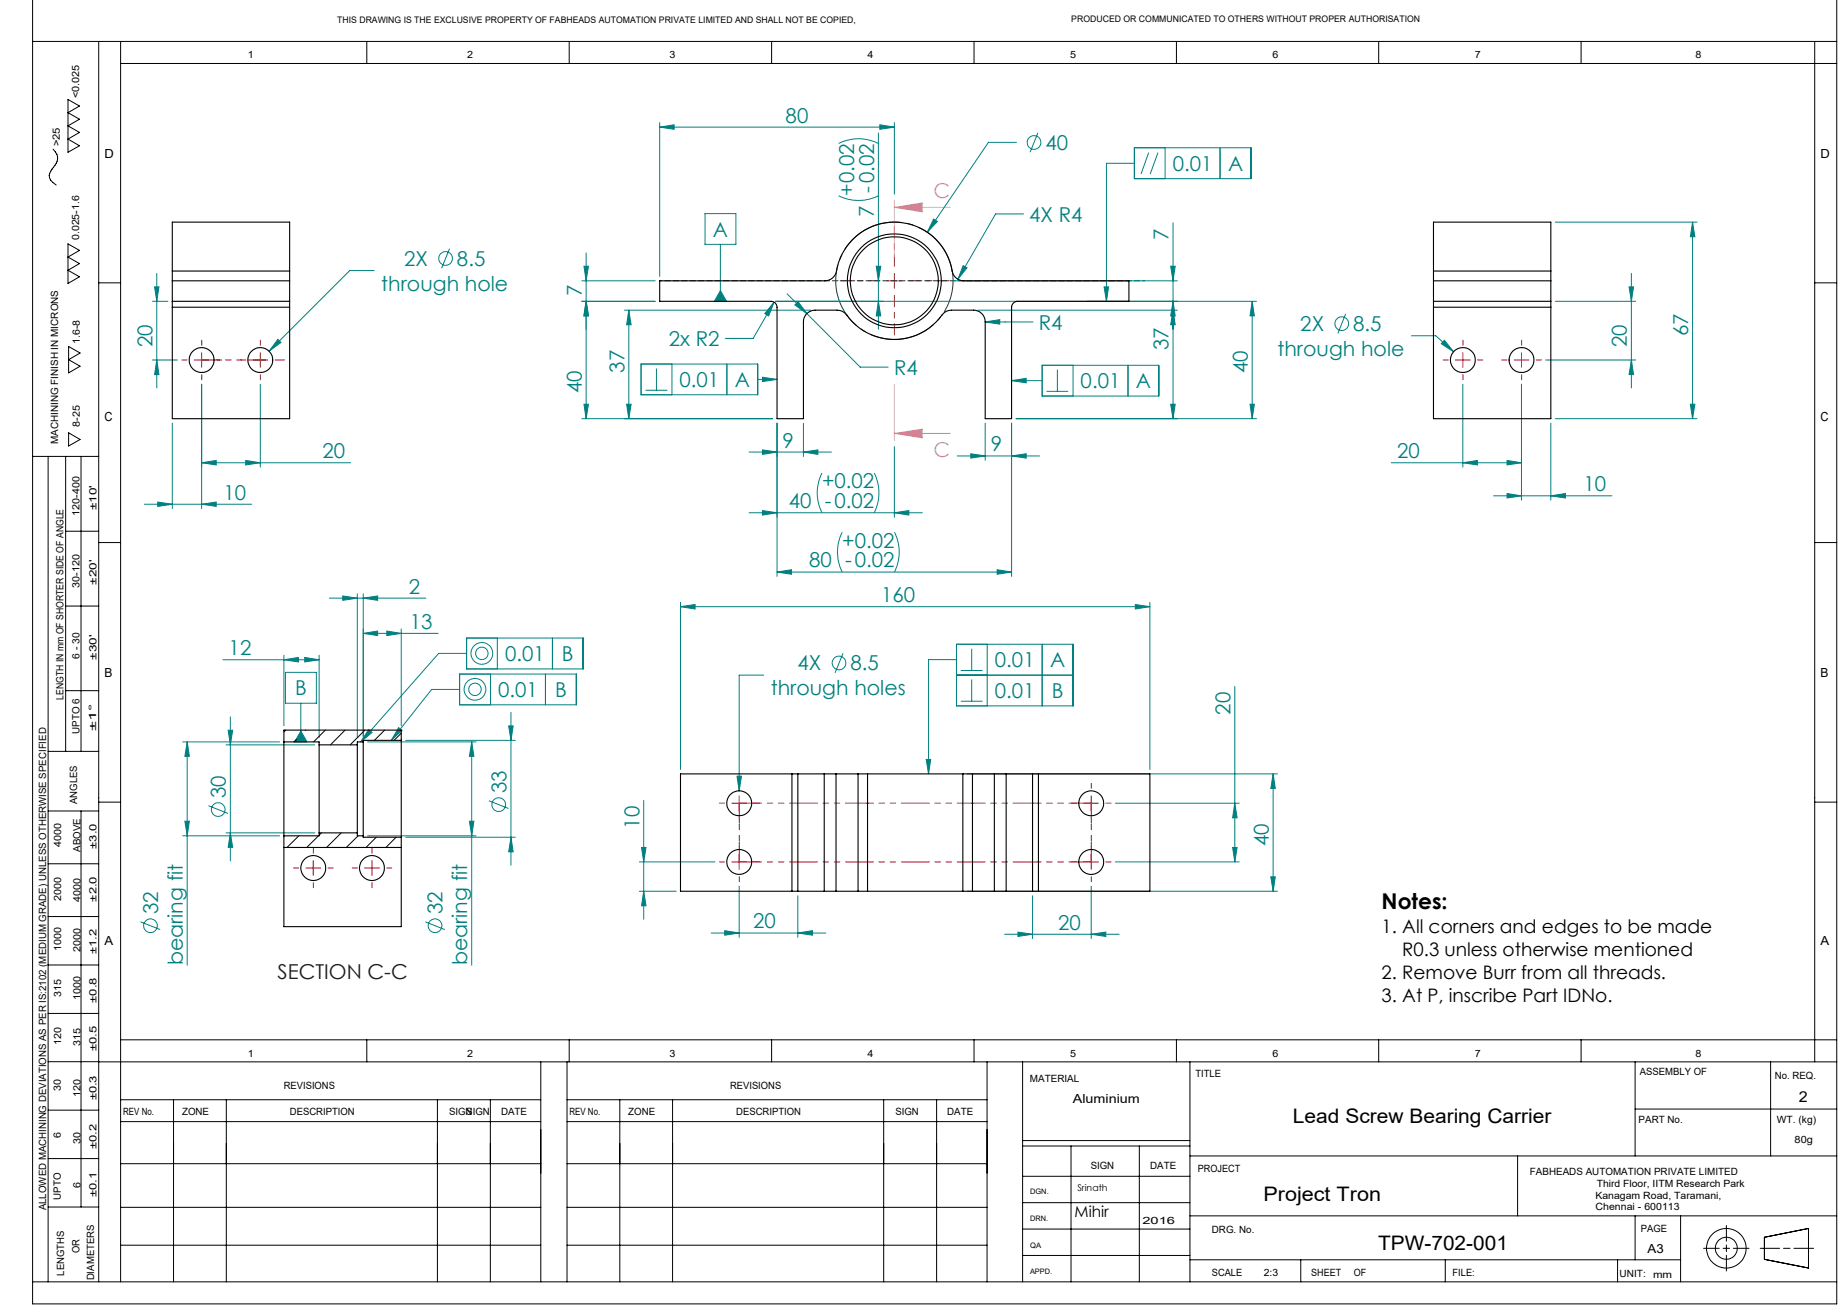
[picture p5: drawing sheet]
<svg xmlns="http://www.w3.org/2000/svg" width="420mm" height="297mm" viewBox="0 0 420 297" stroke-linecap="round" stroke-linejoin="round" font-family="sans-serif">
<g fill="none" stroke="#008080" stroke-width=".23">
<path d="M149.9 28.9l3.3-.5v1zM149.9 27.9v34.9M149.9 28.9h53.4M190.6 32.6a10.2 10.2 0 0 1 9 0M199.6 30.2v44.6M200 28.4l3.3 .5-3.3 .5zM203.3 27.9v16.2M231 32.3h-6.4l-13.9 20.5M235.9 30.2l-1.8 4.4M257.8 33.6h26.5v7h-26.5zM257.8 37.1h-6.3v31.4M261.1 34.7l-1.8 4.8"/>
<path d="M263.2 34.7l-1.8 4.8M264.8 33.6v7M277.3 33.6v7M102.2 56.5l-1.8 4.5M133.2 57.5v37.6M160.2 48.5h7.1v7h-7.1zM163.7 55.5v13M190.6 44.5a10.2 10.2 0 0 0 9 0M212.2 49.8l.8 .5-2.3 2.5zM232.6 48.6h-6.3l-8.6 14.9M266.6 50.6v44.5M353.5 50.5h32.2"/>
<path d="M384.7 50.5v44.6M384.7 50.5l.5 3.3h-1zM34.6 68.5h3.6M35.1 65.2h1l-.5 3.3zM35.6 62.1v26.1M63.1 77.1l.8 .7-2.7 2zM85.1 61.5h-5.6l-18.3 18.3M132.2 63.8h16.7M132.7 60.5h1l-.5 3.3zM133.2 68.5l.5 3.3h-1zM141.9 70.5h42.4M142.9 70.5v24.6"/>
<path d="M142.9 70.5l.5 3.3h-1zM148.9 68.5h-16.7M163.7 66l1.4 2.5h-2.8zM175.9 68.6l-1.2 3.2-.9-.5zM175.9 68.6l-4.7 8.3h-6.4M176.2 68.5h109.4M178.9 66.8l4.5 4.5M180.7 69.3l.7-.7 2 2.7zM183.4 71.3l12.1 12.1h6.4M199.1 60.5h1.1l-.6 3.3zM199.6 68.5l.6 3.3h-1.1zM216.6 63.8h51"/>
<path d="M218.9 60.4l.9 .5-2.1 2.6zM222.2 70.5h45.4M223.9 73.2l3.3-.6v1.1zM223.9 73.2h10.9M250.9 65.2h1.1l-.5 3.3zM266.1 60.5h1l-.5 3.3zM266.6 68.5l.5 3.3h-1zM266.6 70.5l.5 3.3h-1zM284.6 68.5l.5 3.3h-1zM284.6 68.5v26.6M305.8 71.3l-1.7 4.5M320.8 76.3h5.5l4.1 3.6"/>
<path d="M328.3 77.3l2.1 2.6-2.8-1.8zM353.5 68.5h18.3M370.2 65.2h1.1l-.5 3.3zM370.8 62.1v26.1M34.6 81.8h5.7M35.6 81.8l.5 3.3h-1zM39.2 96.2v19.4M45.8 87.3v28.3M59.2 87.3v18.8M132.2 95.1h43.4M132.7 91.9h1l-.5 3.2zM142.4 91.9h1l-.5 3.2z"/>
<path d="M145.7 82.7h26.5v7h-26.5zM146.7 88.7h5M149.2 83.7v5M152.7 82.7v7M165.2 82.7v7M172.2 86.2h4.4M173.3 85.7l3.3 .5-3.3 .5zM176.6 96.2v34.8M182.6 96.2v7.5M223.9 96.2v8.4M229.9 96.2v34.8M229.9 86.5h7"/>
<path d="M229.9 86.5l3.3-.5v1zM230.9 95.1h54.7M236.9 83h26.4v7h-26.4zM237.8 88.9h5M240.3 84v4.9M243.9 83v7M256.4 83v7M266.1 91.9h1l-.5 3.2zM284.1 91.9h1l-.5 3.2zM332.5 87.3v18.8M345.8 87.3v26.4M351.3 81.8h20.5"/>
<path d="M352.5 96.2v17.5M353.5 95.1h32.2M370.8 81.8l.5 3.3h-1.1zM384.2 91.9h1l-.5 3.2zM32.8 114.6h24.4M35.8 114.1l3.4 .5-3.4 .5zM45.8 105.2l3.3-.6v1.1zM45.8 105.2h33.9M45.8 114.6l3.3-.5v1zM55.8 104.6l3.4 .6-3.4 .5zM170.3 102.7h18.6M170.3 116.5h39.3"/>
<path d="M173.3 102.2l3.3 .5-3.3 .6zM173.3 116l3.3 .5-3.3 .5zM182.6 102.7l3.3-.5v1.1zM186.8 107.5a10.2 10.2 0 0 0 0 9M198.7 107.5a10.2 10.2 0 0 1 0 9M203.3 116.5l3.3-.5v1zM203.3 101.5v16M217.6 103.6h18.7M220.6 103.1l3.3 .5-3.3 .5zM229.9 103.6l3.3-.5v1zM316.2 105.2h29.6M332.5 105.2l3.3-.6v1.1z"/>
<path d="M339.4 112.7h27M342.5 104.6l3.3 .6-3.3 .5zM342.5 112.1l3.3 .6-3.3 .5zM352.5 112.7l3.3-.6v1.1zM74.9 135.9h21.9M77.9 135.4l3.3 .5-3.3 .5zM81.2 134.9v32.7M82.5 135.9l3.3-.5v1zM82.6 134.9l-.1 32.7M154.7 137.9l3.3-.5v1zM154.7 136.9v38M154.7 137.9h106.6"/>
<path d="M176.6 130l3.3-.5v1zM176.6 130h53.3M191.4 120.9a9.9 9.9 0 0 0 0 9.1M203.3 120.9a10.2 10.2 0 0 1 0 9.1M226.6 129.5l3.3 .5-3.3 .5zM258 137.4l3.3 .5-3.3 .5zM261.3 136.9v38M50.7 149.9h21.8M64.5 149.9l3.3-.5v1zM64.5 148.9v16M64.9 152.8h7v7h-7zM68.4 159.8v8.8"/>
<path d="M69.3 149.4l3.2 .5-3.2 .5zM72.5 148.9v18.7M82.5 143.9l3.3-.5v1zM82.5 143.9h17.1M87.9 143.4l3.3 .5-3.3 .5zM91.2 142.9v22M104.5 156.7h-6.4l-9.2 11.5M104.5 153.2h26.5v7h-26.5zM106 148.5h-6.3l-17.7 20.1M106 145h26.5v7h-26.5zM111.5 153.2v7M113 145v7"/>
<path d="M124 153.2v7M125.6 145v7M173.6 153.4h-5.6v26.3M191.6 148.4l-1.8 4.5M217.4 153.4h26.5M217.4 149.9h-6.4v26M217.4 146.4h26.5v14h-26.5zM218.4 152.4h4.9M218.4 159.3h4.9M220.8 147.4v5M220.8 154.4v4.9M224.4 146.4v14"/>
<path d="M236.9 146.4v14M280.6 156v39.9M41.5 168.6h22M42.5 168.6l.5 3.3h-1zM42.5 168.6v50.8M51.4 169.3h20.1M51.9 165.9h1l-.5 3.4zM52.4 162.9v32.7M68.4 166.1l1.4 2.5h-2.8zM83.5 168.6h24.7M83.8 165.8l.8 .6-2.6 2.2zM90.6 165.3l.8 .7-2.5 2.2z"/>
<path d="M92.2 168.2h24.9M107.2 168.6l.5 3.3h-1zM107.2 168.6v50.8M115.6 165h1l-.5 3.2zM116.1 161.9v34.7M167.5 176.4h1l-.5 3.3zM210.5 172.6h1l-.5 3.3zM219.8 175.9h70.5M289.3 175.9v26.6M289.3 175.9l.5 3.3h-1zM41.5 189.9h22M42 186.6h1l-.5 3.3z"/>
<path d="M47.4 183.1l4.4 1.8M51.4 189.3h20.1M52.4 189.3l.5 3.2h-1zM83.5 189.9h24.7M92.2 190.2h24.9M106.7 186.6h1l-.5 3.3zM111.1 182l4.5 1.7M116.1 190.2l.5 3.4h-1zM145.3 195.9h17.2M145.8 192.6h1l-.5 3.3zM146.3 181.9v27M253.5 182.5h28.2"/>
<path d="M253.5 195.9h28.2M280.1 192.6h1.1l-.6 3.3zM280.6 182.5l.6 3.3h-1.1zM288.8 199.2h1l-.5 3.3zM32 209.5l4.4 1.7M96.7 209.5l4.4 1.7M145.3 202.5h8.4M146.3 202.5l.5 3.3h-1zM161.6 212h26.1M164.7 211.5l3.3 .5-3.3 .5zM168 201.4v11.6M181.3 212l3.3-.5v1z"/>
<path d="M181.3 203.5v9.5M219.8 202.5h70.5M228.3 212.3h26.1M231.4 211.8l3.3 .5-3.3 .5zM234.7 203.5v9.8M248 212.3l3.3-.5v1zM248 201.4v11.9"/>
<circle cx="235" cy="32.4" r="1.55"/>
<circle cx="101.3" cy="58.7" r="1.55"/>
<circle cx="304.9" cy="73.6" r="1.55"/>
<circle cx="107.9" cy="156.6" r="1.41"/>
<circle cx="108" cy="156.6" r="2.47"/>
<circle cx="109.5" cy="148.5" r="1.41"/>
<circle cx="109.5" cy="148.5" r="2.47"/>
<circle cx="190.7" cy="150.7" r="1.55"/>
<circle cx="49.6" cy="184" r="1.55"/>
<circle cx="113.3" cy="182.8" r="1.55"/>
<circle cx="34.2" cy="210.4" r="1.56"/>
<circle cx="98.9" cy="210.4" r="1.55"/>
</g>
<path d="M203.3 47.1l6.3-1v2.1zM203.3 47.1h12.7M203.3 45.5v12.7M203.3 98.5l6.3-1v2zM203.3 87.4v12.7M203.3 98.5h12.7" fill="none" stroke="#ff80c0" stroke-width=".23"/>
<g fill="none" stroke="#000" stroke-width=".23">
<path d="M417.4 -.1v296.4h-410v-296.4M7.4 9.4h410M22.4 9.4v281.9M27.4 14.4h390M27.4 9.4v281.9M83.4 9.4v5M129.4 9.4v5M175.4 9.4v5M221.4 9.4v5M267.4 9.4v5M313.3 9.4v5M359.3 9.4v5"/>
<path d="M412.4 9.4v231.9M12.1 33.9a2.64 2.64 0 0 1 0 4.1l-.3 .4a1.92 1.92 0 0 0 .2 3l.8 .6M15.5 22.6l2.6 1.5-2.6 1.5 2.6 1.5-2.6 1.5 2.6 1.5-2.6 1.5 2.6 1.5-2.6 1.5zM15.5 55.4l2.6 1.5-2.6 1.5 2.6 1.5-2.6 1.5 2.6 1.5-2.6 1.5zM15.6 78.7l2.6 1.5-2.6 1.5 2.6 1.5-2.6 1.5zM22.4 64.3h5M412.4 64.3h5M15.6 98.4l2.6 1.5-2.6 1.4zM7.4 103.7h15M10.9 103.7v187.6M14.9 103.7v67M18.4 103.7v67"/>
<path d="M14.9 137.7h7.5M14.9 120.7h7.5M22.4 123.3h5M412.4 123.3h5M14.9 156.9h7.5M10.9 170.7h11.5M10.9 184.3h11.5M10.9 196.3h11.5M18.4 184.3v90M22.4 182.3h5M412.4 182.3h5M10.9 208.3h11.5"/>
<path d="M10.9 219.3h11.5M10.9 230.3h11.5M27.4 236.3h390M83.4 236.3v5M129.4 236.3v5M175.4 236.3v5M221.4 236.3v5M267.4 236.3v5M313.3 236.3v5M359.3 236.3v5M10.9 241.3h11.5M10.9 252.3h11.5"/>
<path d="M22.4 241.3h395M27.4 254.9h95.5M27.4 249.9h95.5M39.4 249.9v41.4M51.4 249.9v41.4M99.4 249.9v41.4M111.4 249.9v41.4M122.9 241.3v50M128.9 254.9h95.4M128.9 249.9h95.4M128.9 241.3v50M140.9 249.9v41.4"/>
<path d="M152.9 249.9v41.4M200.8 249.9v41.4M212.9 249.9v41.4M224.3 241.3v50M232.4 259.2h38M232.4 241.3v50M270.4 241.3v50M371.6 252h45.8M371.6 241.3v21.4M402.4 241.3v21.4M10.9 263.3h11.5M10.9 274.3h11.5"/>
<path d="M27.4 264.4h95.5M27.4 274.4h95.5M128.9 264.4h95.4M128.9 274.4h95.4M232.4 260.4h38M232.4 267.3h38M232.4 273.3h38M232.4 279.3h38M243.4 260.4v30.9M258.9 260.4v30.9M270.4 262.7h147M270.4 276.3h147"/>
<path d="M344.9 262.7v13.6M371.6 276.3v10M382 276.3v15M392.4 278.5v3.5M7.4 291.3h410M27.4 283h95.5M128.9 283h95.4M232.4 285.3h38M270.4 286.3h111.6M295.6 286.3v5M328.5 286.3v5M367.6 286.3v5"/>
<path d="M387.2 283.7h3.5M391.6 283.7h1.5M392.4 282.9v1.5M392.4 285.3v3.5M393.9 283.7h3.6M400.1 283.7h4.4M401 281.2l10-2.1v9l-10-1.9zM405.3 283.7h1.5M407.7 283.7h4.5"/>
<circle cx="392.3" cy="283.6" r="2.5"/>
<circle cx="392.3" cy="283.7" r="4.5"/>
</g>
<path d="M216 59.9a13.3 13.3 0 0 0-22.2-5.4 13.3 13.3 0 0 0 5.8 22.1 13.3 13.3 0 0 0 16.7-15.7l-.3-1" fill="none" stroke="#008000" stroke-width=".23" stroke-dasharray="15.2 1.3 1.3 1.3" stroke-dashoffset="3.8" stroke-linecap="butt"/>
<path d="M199.9 63.8h-9M203.3 60.5v-9M203.3 67.1v9M206.6 63.8h9" fill="none" stroke="#f00" stroke-width=".23" stroke-dasharray="15.2 1.3 1.3 1.3" stroke-dashoffset="12.6"/>
<g fill="none" stroke="#f00" stroke-width=".23" stroke-dasharray="15.2 1.3 1.3 1.3">
<path d="M45.8 78.5v-1.2M59.2 78.5v-1.2M332.5 78.5v-1.2M345.8 78.5v-1.2M42.5 81.8h-1.2M45.8 85.1v1.2M49.2 81.8h1.1M55.8 81.8h-1.1M59.2 85.1v1.2M62.5 81.8h2.1M329.2 81.8h-1.2M332.5 85.1v1.2"/>
<path d="M335.8 81.8h1.2M342.5 81.8h-1.2M345.8 85.1v1.2M349.2 81.8h1.1M168 179.2v-1.2M248 179.2v-1.2M67.9 197.2h-1.2M71.2 193.9v-1.2M74.6 197.2h1.1M81.2 197.2h-1.1M84.6 193.9v-1.2M87.9 197.2h1.2"/>
<path d="M164.7 195.9h-1.2M164.7 182.5h-1.2M168 192.5v-1.1M168 199.2v1.2M168 185.9v1.1M171.4 195.9h1.1M171.4 182.5h1.1M244.7 182.5h-1.2M244.7 195.9h-1.2M248 185.9v1.1M248 192.5v-1.1M248 199.2v1.2"/>
<path d="M251.4 182.5h1.1M251.4 195.9h1.1M71.2 200.6v1.1M84.6 200.6v1.1"/>
</g>
<g fill="none" stroke="#f00" stroke-width=".23">
<path d="M201.6 63.8h3.3M203.3 62.2v3.3M44.2 81.8h3.3M45.8 80.1v3.4M57.5 81.8h3.3M59.2 80.1v3.4M330.8 81.8h3.4M332.5 80.1v3.4M344.1 81.8h3.4M345.8 80.1v3.4M69.5 197.2h3.4M71.2 195.6v3.3"/>
<path d="M82.9 197.2h3.3M84.5 195.6v3.3M166.3 195.9h3.4M166.3 182.5h3.4M168 180.9v3.3M168 194.2v3.4M246.3 195.9h3.4M246.3 182.5h3.4M248 180.9v3.3M248 194.2v3.4"/>
</g>
<path d="M168 182.5h80M248 195.9h-80" fill="none" stroke="#f00" stroke-width=".23" stroke-dasharray="6.3 1.3 1.3 1.3 1.3 1.3" stroke-dashoffset="1.3"/>
<path d="M168 195.9v-13.4M248 182.5v13.4" fill="none" stroke="#f00" stroke-width=".23" stroke-dasharray="6.3 1.3 1.3 1.3 1.3 1.3" stroke-dashoffset="2.9"/>
<path d="M45.8 81.8h14.7" fill="none" stroke="#f00" stroke-width=".23" stroke-dasharray="6.3 1.3 1.3 1.3 1.3 1.3" stroke-dashoffset="2.2"/>
<path d="M149.9 63.8h110.3" fill="none" stroke="#008000" stroke-width=".23" stroke-dasharray="1.3 .6" stroke-dashoffset=".8"/>
<g fill="#008080">
<path d="M173.3 85.7l3.3 .5-3.3 .5zM229.9 86.5l3.3-.5v1zM250.9 65.2h1.1l-.5 3.3zM163.7 66l1.4 2.5h-2.8zM90.6 165.3l.8 .7-2.5 2.2zM83.8 165.8l.8 .6-2.6 2.2zM68.4 166.1l1.4 2.5h-2.8zM210.5 172.6h1l-.5 3.3z"/>
<path d="M77.9 135.4l3.3 .5-3.3 .5zM82.5 135.9l3.3-.5v1z"/>
<path d="M82.5 143.9l3.3-.5v1zM87.9 143.4l3.3 .5-3.3 .5z"/>
<path d="M69.3 149.4l3.2 .5-3.2 .5zM64.5 149.9l3.3-.5v1z"/>
<path d="M52.4 189.3l.5 3.2h-1zM51.9 165.9h1l-.5 3.4zM106.7 186.6h1l-.5 3.3zM107.2 168.6l.5 3.3h-1z"/>
<path d="M42.5 168.6l.5 3.3h-1zM42 186.6h1l-.5 3.3zM115.6 165h1l-.5 3.2zM116.1 190.2l.5 3.4h-1z"/>
</g>
<path d="M203.3 47.1l6.3-1v2.1zM203.3 98.5l6.3-1v2z" fill="#ff80c0"/>
<g fill="#008080">
<path d="M203.3 116.5l3.3-.5v1zM173.3 116l3.3 .5-3.3 .5z"/>
<path d="M212.2 49.8l-1.5 3 2.3-2.5zM149.9 28.9l3.3-.5v1zM200 28.4l3.3 .5-3.3 .5z"/>
<path d="M133.2 68.5l.5 3.3h-1zM132.7 60.5h1l-.5 3.3z"/>
<path d="M352.5 112.7l3.3-.6v1.1zM342.5 112.1l3.3 .6-3.3 .5z"/>
<path d="M229.9 103.6l3.3-.5v1zM220.6 103.1l3.3 .5-3.3 .5zM181.3 212l3.3-.5v1zM164.7 211.5l3.3 .5-3.3 .5z"/>
<path d="M218.9 60.4l-1.2 3.1 2.1-2.6zM175.9 68.6l-2.1 2.7 .9 .5zM176.6 130l3.3-.5v1zM226.6 129.5l3.3 .5-3.3 .5zM180.7 69.3l2.7 2-2-2.7zM223.9 73.2l3.3 .5v-1.1zM154.7 137.9l3.3-.5v1zM258 137.4l3.3 .5-3.3 .5zM167.5 176.4l.5 3.3 .5-3.3zM231.4 211.8l3.3 .5-3.3 .5zM248 212.3l3.3-.5v1zM45.8 105.2l3.3-.6v1.1zM55.8 104.6l3.4 .6-3.4 .5zM63.1 77.1l-1.9 2.7 2.7-2zM328.3 77.3l-.7 .8 2.8 1.8zM332.5 105.2l3.3-.6v1.1zM342.5 104.6l3.3 .6-3.3 .5z"/>
<path d="M182.6 102.7l3.3-.5v1.1zM173.3 102.2l3.3 .5-3.3 .6z"/>
<path d="M45.8 114.6l3.3-.5v1zM35.8 114.1l3.4 .5-3.4 .5z"/>
<path d="M266.6 68.5l.5 3.3h-1zM266.1 60.5h1l-.5 3.3zM266.1 91.9h1l-.5 3.2zM266.6 70.5l.5 3.3h-1zM284.1 91.9h1l-.5 3.2zM284.6 68.5l.5 3.3h-1zM199.6 68.5l.6 3.3h-1.1zM199.1 60.5h1.1l-.6 3.3zM370.8 81.8l.5 3.3h-1.1zM370.2 65.2h1.1l-.5 3.3z"/>
<path d="M142.9 70.5l.5 3.3h-1zM142.4 91.9h1l-.5 3.2zM133.2 68.5l.5 3.3h-1zM132.7 91.9h1l-.5 3.2zM289.3 175.9l.5 3.3h-1zM288.8 199.2h1l-.5 3.3zM280.6 182.5l.6 3.3h-1.1zM280.1 192.6h1.1l-.6 3.3zM145.8 192.6h1l-.5 3.3zM146.3 202.5l.5 3.3h-1zM35.1 65.2h1l-.5 3.3zM35.6 81.8l.5 3.3h-1zM384.7 50.5l.5 3.3h-1zM384.2 91.9h1l-.5 3.2z"/>
</g>
<g fill="none" stroke="#000" stroke-width=".25">
<path d="M39.2 68.5v1.3M39.2 61.6v2.2M39.2 61.6v-11.1h26.6v11.1M39.2 69.8v25.3h26.6v-25.3M39.2 63.8h26.6M39.2 68.5h26.6M39.2 63.8v4.7M39.2 69.8h26.6M39.2 61.6h26.6M65.8 68.5v1.3M65.8 61.6v2.2M65.8 63.8v4.7"/>
<path d="M149.9 63.8h37.6a2.7 2.7 0 0 0 2.6-2.2 13.4 13.4 0 0 1 13.4-11.1 13.4 13.4 0 0 1 13 11.6l.5 .8 .7 .6 1.3 .3h37.6v4.7h-25.4a1.39 1.39 0 0 0-1.3 1.3v25.3h-6v-21.9a2.62 2.62 0 0 0-2.6-2.7h-5a2.52 2.52 0 0 0-2.2 1.1 13.4 13.4 0 0 1-21.9-.2l-.7-.6-.6-.2-5.7-.1a2.69 2.69 0 0 0-2.6 2.7v21.9h-6v-25.3a1.33 1.33 0 0 0-1.3-1.3h-25.4zM325.8 68.5v1.3M325.8 61.6v2.2M325.8 61.6v-11.1h26.7v11.1M325.8 69.8v25.3h26.7v-25.3M325.8 63.8h26.7M325.8 68.5h26.7M325.8 69.8h26.7M325.8 61.6h26.7M325.8 63.8v4.7M352.5 68.5v1.3M352.5 61.6v2.2"/>
<path d="M352.5 63.8v4.7M64.5 168.6v21.3M64.5 168.6h8v.7M72.5 169.3v20M72.5 169.3h8.7M81.2 169.3v20M82.6 168.6v21.3M82.6 168.6h-1.4v.7M91.2 168.2v22M91.2 168.2v-2.3h-26.7v2.7M91.2 168.2h-8.6v.4M180 175.9h1.3"/>
<path d="M180 175.9h-25.3v26.6h25.3M180 175.9v26.6M181.3 175.9h6M181.3 175.9v26.6M187.3 175.9h2.7M187.3 175.9v26.6M190 175.9h5M190 175.9v26.6M195 175.9h2.2M195 175.9v26.6M197.2 175.9h21.6M197.2 175.9v26.6"/>
<path d="M218.8 175.9h2.2M218.8 175.9v26.6M221 175.9h5M221 175.9v26.6M226 175.9h2.7M226 175.9v26.6M228.7 175.9v26.6M228.7 175.9h6M234.7 175.9h1.3M234.7 175.9v26.6M236 175.9h25.3v26.6h-25.3M236 175.9v26.6"/>
<path d="M64.5 189.9v20.7h26.7v-20.4M64.5 192.6h26.7M72.5 189.3v.6h-8M72.5 189.3h8.7M81.2 189.3v.6h1.4M82.6 189.9v.3h8.6M180 202.5h1.3M181.3 202.5h6M187.3 202.5h2.7M190 202.5h5M195 202.5h2.2M197.2 202.5h21.6"/>
<path d="M218.8 202.5h2.2M221 202.5h5M226 202.5h2.7M228.7 202.5h6M234.7 202.5h1.3"/>
<circle cx="203.2" cy="63.8" r="10.7"/>
<circle cx="203.3" cy="63.8" r="10"/>
<circle cx="45.8" cy="81.8" r="2.83"/>
<circle cx="59.2" cy="81.8" r="2.83"/>
<circle cx="332.5" cy="81.8" r="2.83"/>
<circle cx="345.8" cy="81.8" r="2.83"/>
<circle cx="71.2" cy="197.3" r="2.84"/>
<circle cx="84.5" cy="197.3" r="2.84"/>
<circle cx="168" cy="182.5" r="2.83"/>
<circle cx="168" cy="195.9" r="2.83"/>
<circle cx="248" cy="182.5" r="2.83"/>
<circle cx="248" cy="195.9" r="2.83"/>
</g>
<g fill="none" stroke="#000" stroke-width=".23">
<path d="M64.9 165.9l-.4 .4M67.4 168l-.6 .6M69.5 165.9l-.1 .1M73.9 165.9l-2.6 2.7M78.4 165.9l-3.3 3.4M82.9 165.9l-3.3 3.4M87.4 165.9l-2.3 2.3M91.2 166.6l-1.6 1.6M67.9 189.9l-2.7 2.7M72.4 189.9l-2.7 2.7M73.1 189.3l-.6 .5M77.5 189.3l-3.3 3.3"/>
<path d="M81.4 189.9l-2.7 2.7M85.5 190.2l-2.3 2.4M90 190.2l-2.3 2.4"/>
</g>
<text font-size="4.9" x="314" y="206.5">Notes:</text>
<g font-size="4.7" fill="#008080">
<text x="178.6" y="27.8">80</text>
<text x="237.6" y="34.1">40</text>
<text x="266.5" y="38.8">0.01</text>
<text x="279.1" y="38.8">A</text>
<text x="194.1" y="44.5" transform="rotate(-90 194.1 44.5)">+0.02</text>
<text x="162" y="53.8">A</text>
<text x="198.6" y="49.4" transform="rotate(-90 198.6 49.4)">7 -0.02</text>
<text x="233.9" y="50.4">4X R4</text>
<text x="265.6" y="54.5" transform="rotate(-90 265.6 54.5)">7</text>
<text x="91.9" y="60.4">2X</text>
<text x="103.9" y="60.4">8.5</text>
<text x="86.7" y="66">through hole</text>
<text x="132.2" y="67.3" transform="rotate(-90 132.2 67.3)">7</text>
<text x="236.1" y="74.9">R4</text>
<text x="295.5" y="75.2">2X</text>
<text x="307.5" y="75.2">8.5</text>
<text x="383.7" y="76.4" transform="rotate(-90 383.7 76.4)">67</text>
<text x="34.6" y="78.9" transform="rotate(-90 34.6 78.9)">20</text>
<text x="152" y="78.6">2x R2</text>
<text x="265.6" y="79.5" transform="rotate(-90 265.6 79.5)">37</text>
<text x="290.3" y="80.8">through hole</text>
<text x="369.8" y="78.9" transform="rotate(-90 369.8 78.9)">20</text>
<text x="132.2" y="89.3" transform="rotate(-90 132.2 89.3)">40</text>
<text x="141.9" y="84.7" transform="rotate(-90 141.9 84.7)">37</text>
<text x="154.4" y="88">0.01</text>
<text x="167" y="88">A</text>
<text x="203.2" y="85.2">R4</text>
<text x="245.6" y="88.2">0.01</text>
<text x="258.1" y="88.2">A</text>
<text x="283.6" y="84.8" transform="rotate(-90 283.6 84.8)">40</text>
<text x="177.9" y="101.7">9</text>
<text x="73.3" y="104.1">20</text>
<text x="225.2" y="102.6">9</text>
<text x="317.5" y="104.1">20</text>
<text x="50.8" y="113.6">10</text>
<text x="186.8" y="111">+0.02</text>
<text x="359.9" y="111.6">10</text>
<text x="179.3" y="115.4">40 -0.02</text>
<text x="191.4" y="124.4">+0.02</text>
<text x="183.9" y="128.9">80 -0.02</text>
<text x="92.9" y="134.9">2</text>
<text x="200.3" y="136.8">160</text>
<text x="93.1" y="142.9">13</text>
<text x="52" y="148.9">12</text>
<text x="114.8" y="150.2">0.01</text>
<text x="127.7" y="150.2">B</text>
<text x="181.3" y="152.3">4X</text>
<text x="193.3" y="152.3">8.5</text>
<text x="226.1" y="151.6">0.01</text>
<text x="238.7" y="151.6">A</text>
<text x="67.1" y="158">B</text>
<text x="113.2" y="158.4">0.01</text>
<text x="126.1" y="158.4">B</text>
<text x="175.2" y="158">through holes</text>
<text x="226.1" y="158.6">0.01</text>
<text x="239.1" y="158.6">B</text>
<text x="279.6" y="162.4" transform="rotate(-90 279.6 162.4)">20</text>
<text x="51.3" y="181.4" transform="rotate(-90 51.3 181.4)">30</text>
<text x="115.1" y="180.3" transform="rotate(-90 115.1 180.3)">33</text>
<text x="145.3" y="188.3" transform="rotate(-90 145.3 188.3)">10</text>
<text x="288.3" y="192.3" transform="rotate(-90 288.3 192.3)">40</text>
<text x="35.9" y="207.8" transform="rotate(-90 35.9 207.8)">32</text>
<text x="100.6" y="207.8" transform="rotate(-90 100.6 207.8)">32</text>
<text x="171.2" y="211">20</text>
<text x="240.5" y="211.3">20</text>
<text x="41.5" y="219.3" transform="rotate(-90 41.5 219.3)">bearing fit</text>
<text x="106.2" y="219.3" transform="rotate(-90 106.2 219.3)">bearing fit</text>
</g>
<g font-size="4.7" fill="#ff80c0">
<text x="212.2" y="44.9">C</text>
<text x="212.2" y="103.9">C</text>
</g>
<text font-size="4.7" fill="#191924" x="63.1" y="222.5">SECTION C-C</text>
<g font-size="4.5">
<text x="293.9" y="255.1">Lead Screw Bearing Carrier</text>
<text x="287.2" y="272.9">Project Tron</text>
<text x="313.2" y="284">TPW-702-001</text>
</g>
<g font-size="4.2">
<text x="314" y="211.9">1. All corners and edges to be made</text>
<text x="318.7" y="217.2">R0.3 unless otherwise mentioned</text>
<text x="314" y="222.4">2. Remove Burr from all threads.</text>
<text x="314" y="227.6">3. At P, inscribe Part IDNo.</text>
</g>
<text font-size="3.5" x="244.2" y="276.6">Mihir</text>
<text font-size="3.4" x="408.8" y="250.3">2</text>
<g font-size="2.8">
<text x="23.8" y="35.9">D</text>
<text x="413.8" y="35.9">D</text>
<text x="23.8" y="95.6">C</text>
<text x="413.8" y="95.6">C</text>
<text x="23.8" y="153.8">B</text>
<text x="413.8" y="153.8">B</text>
<text x="23.8" y="214.8">A</text>
<text x="413.8" y="214.8">A</text>
<text x="243.8" y="250.6">Aluminium</text>
<text x="374.4" y="284.7">A3</text>
</g>
<g font-size="2.3">
<text x="56.3" y="13.3">1</text>
<text x="106.2" y="13.3">2</text>
<text x="152.2" y="13.3">3</text>
<text x="197.2" y="13.3">4</text>
<text x="243.2" y="13.3">5</text>
<text x="289.2" y="13.3">6</text>
<text x="335.2" y="13.3">7</text>
<text x="385.3" y="13.3">8</text>
<text x="18" y="22.3" transform="rotate(-90 18 22.3)">&lt;0.025</text>
<text x="13.6" y="33.3" transform="rotate(-90 13.6 33.3)">&gt;25</text>
<text x="18" y="54.6" transform="rotate(-90 18 54.6)">0.025-1.6</text>
<text x="18.1" y="78.1" transform="rotate(-90 18.1 78.1)">1.6-8</text>
<text x="13.2" y="101" transform="rotate(-90 13.2 101)">MACHINING FINISH IN MICRONS</text>
<text x="18.1" y="97" transform="rotate(-90 18.1 97)">8-25</text>
<text x="18.1" y="117.2" transform="rotate(-90 18.1 117.2)">120-400</text>
<text x="21.9" y="115.9" transform="rotate(-90 21.9 115.9)">±10'</text>
<text x="18.1" y="133.6" transform="rotate(-90 18.1 133.6)">30-120</text>
<text x="21.9" y="132.9" transform="rotate(-90 21.9 132.9)">±20'</text>
<text x="18.1" y="149.7" transform="rotate(-90 18.1 149.7)">6 - 30</text>
<text x="21.9" y="149.9" transform="rotate(-90 21.9 149.9)">±30'</text>
<text x="14.4" y="159" transform="rotate(-90 14.4 159)">LENGTH IN mm OF SHORTER SIDE OF ANGLE</text>
<text x="18.1" y="166.8" transform="rotate(-90 18.1 166.8)">UPTO 6</text>
<text x="21.8" y="166.1" transform="rotate(-90 21.8 166.1)">±1°</text>
<text x="17.6" y="182.7" transform="rotate(-90 17.6 182.7)">ANGLES</text>
<text x="13.9" y="192.6" transform="rotate(-90 13.9 192.6)">4000</text>
<text x="18.3" y="193.5" transform="rotate(-90 18.3 193.5)">ABOVE</text>
<text x="21.9" y="192.9" transform="rotate(-90 21.9 192.9)">±3.0</text>
<text x="13.9" y="204.8" transform="rotate(-90 13.9 204.8)">2000</text>
<text x="18.3" y="204.9" transform="rotate(-90 18.3 204.9)">4000</text>
<text x="21.9" y="204.9" transform="rotate(-90 21.9 204.9)">±2.0</text>
<text x="13.9" y="216.2" transform="rotate(-90 13.9 216.2)">1000</text>
<text x="18.3" y="216.3" transform="rotate(-90 18.3 216.3)">2000</text>
<text x="21.9" y="216.9" transform="rotate(-90 21.9 216.9)">±1.2</text>
<text x="13.9" y="226.5" transform="rotate(-90 13.9 226.5)">315</text>
<text x="18.3" y="227.3" transform="rotate(-90 18.3 227.3)">1000</text>
<text x="21.9" y="227.9" transform="rotate(-90 21.9 227.9)">±0.8</text>
<text x="13.9" y="237.5" transform="rotate(-90 13.9 237.5)">120</text>
<text x="18.3" y="237.6" transform="rotate(-90 18.3 237.6)">315</text>
<text x="21.9" y="238.9" transform="rotate(-90 21.9 238.9)">±0.5</text>
<text x="56.3" y="240.1">1</text>
<text x="106.2" y="240.1">2</text>
<text x="152.2" y="240.1">3</text>
<text x="197.2" y="240.1">4</text>
<text x="234.1" y="245.8">MATERIAL</text>
<text x="243.2" y="240.1">5</text>
<text x="271.7" y="244.8">TITLE</text>
<text x="289.2" y="240.1">6</text>
<text x="335.2" y="240.1">7</text>
<text x="372.7" y="244.3">ASSEMBLY OF</text>
<text x="385.3" y="240.1">8</text>
<text x="403.4" y="245.1">No. REQ.</text>
<text x="13.9" y="247.9" transform="rotate(-90 13.9 247.9)">30</text>
<text x="18.3" y="249.2" transform="rotate(-90 18.3 249.2)">120</text>
<text x="21.9" y="250.1" transform="rotate(-90 21.9 250.1)">±0.3</text>
<text x="64.5" y="247.5">REVISIONS</text>
<text x="165.9" y="247.5">REVISIONS</text>
<text x="28" y="253.3">REV No.</text>
<text x="41.4" y="253.3">ZONE</text>
<text x="65.9" y="253.3">DESCRIPTION</text>
<text x="102.1" y="253.3">SIGN</text>
<text x="106" y="253.4">SIGN</text>
<text x="113.9" y="253.3">DATE</text>
<text x="129.4" y="253.3">REV No.</text>
<text x="142.8" y="253.3">ZONE</text>
<text x="167.3" y="253.3">DESCRIPTION</text>
<text x="203.5" y="253.3">SIGN</text>
<text x="215.3" y="253.3">DATE</text>
<text x="372.4" y="255.3">PART No.</text>
<text x="403.8" y="255.1">WT. (kg)</text>
<text x="13.9" y="258.6" transform="rotate(-90 13.9 258.6)">6</text>
<text x="18.3" y="259.9" transform="rotate(-90 18.3 259.9)">30</text>
<text x="21.9" y="261.1" transform="rotate(-90 21.9 261.1)">±0.2</text>
<text x="407.9" y="259.7">80g</text>
<text x="18.3" y="269.9" transform="rotate(-90 18.3 269.9)">6</text>
<text x="247.9" y="265.6">SIGN</text>
<text x="261.4" y="265.6">DATE</text>
<text x="272.3" y="266.4">PROJECT</text>
<text x="347.7" y="267.1">FABHEADS AUTOMATION PRIVATE LIMITED</text>
<text x="362.9" y="269.8">Third Floor, IITM Research Park</text>
<text x="10.5" y="275" transform="rotate(-90 10.5 275)">ALLOWED MACHINING DEVIATIONS AS PER IS:2102 (MEDIUM GRADE) UNLESS OTHERWISE SPECIFIED</text>
<text x="13.8" y="272.6" transform="rotate(-90 13.8 272.6)">UPTO</text>
<text x="21.9" y="272.1" transform="rotate(-90 21.9 272.1)">±0.1</text>
<text x="362.6" y="275.1">Chennai - 600113</text>
<text x="362.6" y="272.5">Kanagam Road, Taramani,</text>
<text x="259.7" y="278.1">2016</text>
<text x="275.4" y="280.2">DRG. No.</text>
<text x="372.9" y="279.9">PAGE</text>
<text x="18" y="284.8" transform="rotate(-90 18 284.8)">OR</text>
<text x="14.6" y="289.9" transform="rotate(-90 14.6 289.9)">LENGTHS</text>
<text x="21.4" y="291" transform="rotate(-90 21.4 291)">DIAMETERS</text>
<text x="275.4" y="289.9">SCALE</text>
<text x="287.2" y="289.9">2:3</text>
<text x="298" y="289.9">SHEET</text>
<text x="307.7" y="289.9">OF</text>
<text x="330.2" y="289.9">FILE:</text>
<text x="368.1" y="290.1">UNIT:</text>
<text x="375.7" y="290.3">mm</text>
</g>
<text font-size="2.1" x="244.9" y="270.7">Srinath</text>
<g font-size="2">
<text x="76.7" y="5.2">THIS DRAWING IS THE EXCLUSIVE PROPERTY OF FABHEADS AUTOMATION PRIVATE LIMITED AND SHALL NOT BE COPIED,</text>
<text x="243.5" y="5.1">PRODUCED OR COMMUNICATED TO OTHERS WITHOUT PROPER AUTHORISATION</text>
</g>
<g font-size="1.7">
<text x="234.1" y="271.4">DGN.</text>
<text x="234.1" y="277.6">DRN.</text>
<text x="234.1" y="283.6">QA</text>
<text x="234.1" y="289.6">APPD.</text>
</g>
</svg>
